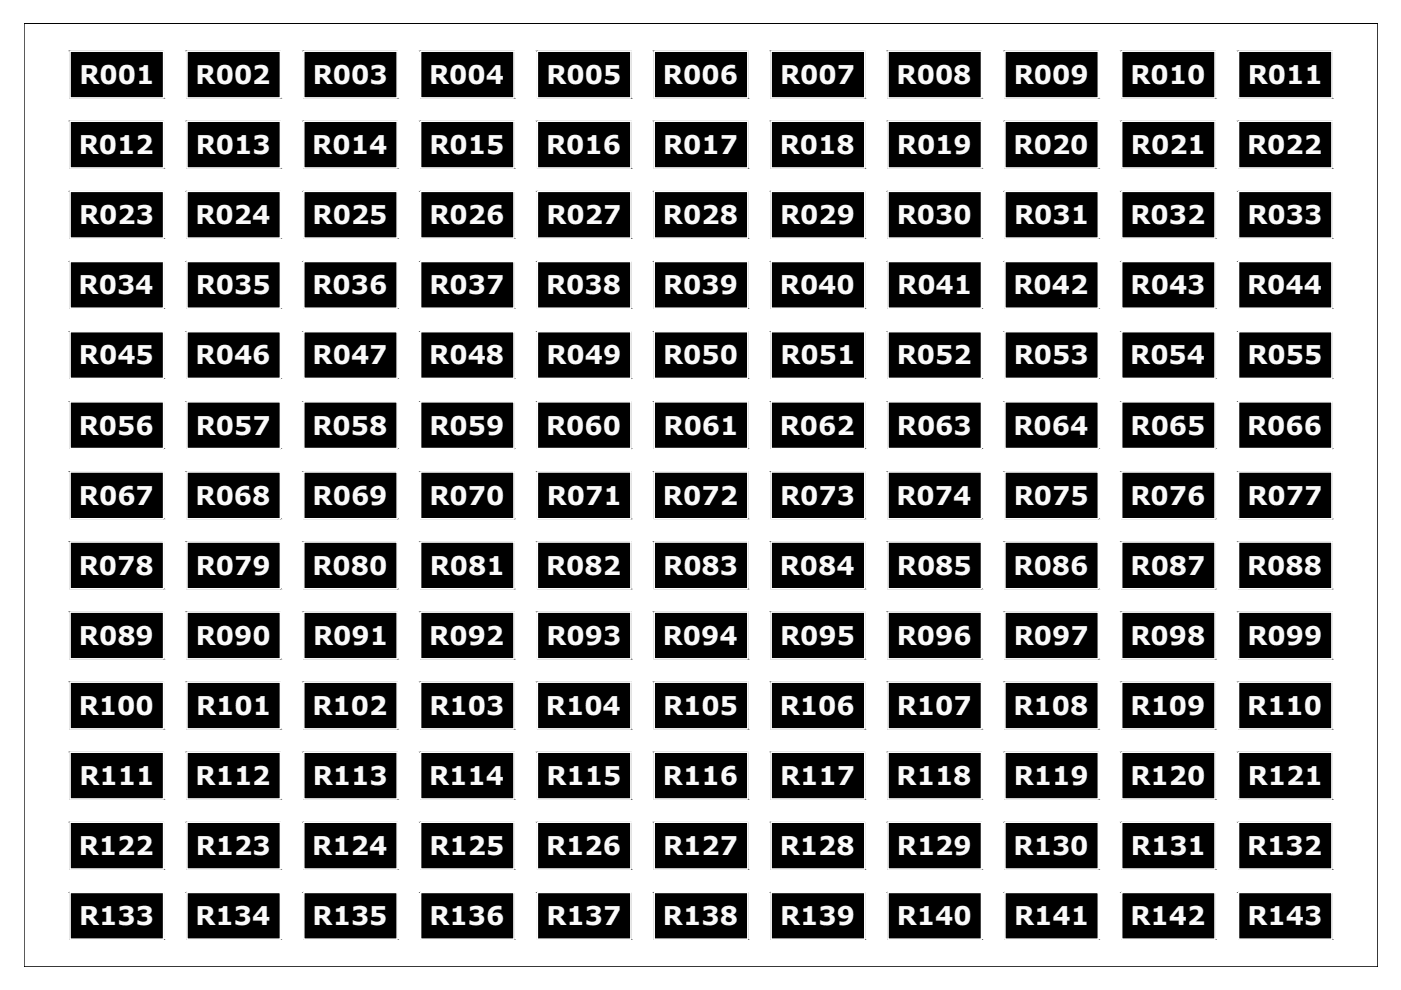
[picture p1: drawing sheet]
<svg xmlns="http://www.w3.org/2000/svg" width="297mm" height="210mm" viewBox="0 0 297 210" stroke-linecap="round" stroke-linejoin="round" font-family="sans-serif">
<!-- layer: 0 -->
<g fill="#000" stroke="#000" stroke-width=".21">
<path d="M14.8 10.9l19.9 9.9v-9.9zM14.8 10.9l19.9 9.9h-19.9z"/>
<path d="M39.6 10.9l19.8 9.9v-9.9zM39.6 10.9l19.8 9.9h-19.8z"/>
<path d="M64.4 10.9l19.8 9.9v-9.9zM64.4 10.9l19.8 9.9h-19.8z"/>
<path d="M89.2 10.9l19.8 9.9v-9.9zM89.2 10.9l19.8 9.9h-19.8z"/>
<path d="M114 10.9l19.8 9.9v-9.9zM114 10.9l19.8 9.9h-19.8z"/>
<path d="M138.7 10.9l19.8 9.9v-9.9zM138.7 10.9l19.8 9.9h-19.8z"/>
<path d="M163.5 10.9l19.8 9.9v-9.9zM163.5 10.9l19.8 9.9h-19.8z"/>
<path d="M188.3 10.9l19.8 9.9v-9.9zM188.3 10.9l19.8 9.9h-19.8z"/>
<path d="M213 10.9l19.9 9.9v-9.9zM213 10.9l19.9 9.9h-19.9z"/>
<path d="M237.8 10.9l19.8 9.9v-9.9zM237.8 10.9l19.8 9.9h-19.8z"/>
<path d="M262.6 10.9l19.8 9.9v-9.9zM262.6 10.9l19.8 9.9h-19.8z"/>
<path d="M14.8 25.7l19.9 9.9v-9.9zM14.8 25.7l19.9 9.9h-19.9z"/>
<path d="M39.6 25.7l19.8 9.9v-9.9zM39.6 25.7l19.8 9.9h-19.8z"/>
<path d="M64.4 25.7l19.8 9.9v-9.9zM64.4 25.7l19.8 9.9h-19.8z"/>
<path d="M89.2 25.7l19.8 9.9v-9.9zM89.2 25.7l19.8 9.9h-19.8z"/>
<path d="M114 25.7l19.8 9.9v-9.9zM114 25.7l19.8 9.9h-19.8z"/>
<path d="M138.7 25.7l19.8 9.9v-9.9zM138.7 25.7l19.8 9.9h-19.8z"/>
<path d="M163.5 25.7l19.8 9.9v-9.9zM163.5 25.7l19.8 9.9h-19.8z"/>
<path d="M188.3 25.7l19.8 9.9v-9.9zM188.3 25.7l19.8 9.9h-19.8z"/>
<path d="M213 25.7l19.9 9.9v-9.9zM213 25.7l19.9 9.9h-19.9z"/>
<path d="M237.8 25.7l19.8 9.9v-9.9zM237.8 25.7l19.8 9.9h-19.8z"/>
<path d="M262.6 25.7l19.8 9.9v-9.9zM262.6 25.7l19.8 9.9h-19.8z"/>
<path d="M14.8 40.6l19.9 9.9v-9.9zM14.8 40.6l19.9 9.9h-19.9z"/>
<path d="M14.8 55.5l19.9 9.9v-9.9zM14.8 55.5l19.9 9.9h-19.9z"/>
<path d="M39.6 40.6l19.8 9.9v-9.9zM39.6 40.6l19.8 9.9h-19.8z"/>
<path d="M39.6 55.5l19.8 9.9v-9.9zM39.6 55.5l19.8 9.9h-19.8z"/>
<path d="M64.4 40.6l19.8 9.9v-9.9zM64.4 40.6l19.8 9.9h-19.8z"/>
<path d="M64.4 55.5l19.8 9.9v-9.9zM64.4 55.5l19.8 9.9h-19.8z"/>
<path d="M89.2 40.6l19.8 9.9v-9.9zM89.2 40.6l19.8 9.9h-19.8z"/>
<path d="M89.2 55.5l19.8 9.9v-9.9zM89.2 55.5l19.8 9.9h-19.8z"/>
<path d="M114 40.6l19.8 9.9v-9.9zM114 40.6l19.8 9.9h-19.8z"/>
<path d="M114 55.5l19.8 9.9v-9.9zM114 55.5l19.8 9.9h-19.8z"/>
<path d="M138.7 40.6l19.8 9.9v-9.9zM138.7 40.6l19.8 9.9h-19.8z"/>
<path d="M138.7 55.5l19.8 9.9v-9.9zM138.7 55.5l19.8 9.9h-19.8z"/>
<path d="M163.5 40.6l19.8 9.9v-9.9zM163.5 40.6l19.8 9.9h-19.8z"/>
<path d="M163.5 55.5l19.8 9.9v-9.9zM163.5 55.5l19.8 9.9h-19.8z"/>
<path d="M188.3 40.6l19.8 9.9v-9.9zM188.3 40.6l19.8 9.9h-19.8z"/>
<path d="M188.3 55.5l19.8 9.9v-9.9zM188.3 55.5l19.8 9.9h-19.8z"/>
<path d="M213 40.6l19.9 9.9v-9.9zM213 40.6l19.9 9.9h-19.9z"/>
<path d="M213 55.5l19.9 9.9v-9.9zM213 55.5l19.9 9.9h-19.9z"/>
<path d="M237.8 40.6l19.8 9.9v-9.9zM237.8 40.6l19.8 9.9h-19.8z"/>
<path d="M237.8 55.5l19.8 9.9v-9.9zM237.8 55.5l19.8 9.9h-19.8z"/>
<path d="M262.6 40.6l19.8 9.9v-9.9zM262.6 40.6l19.8 9.9h-19.8z"/>
<path d="M262.6 55.5l19.8 9.9v-9.9zM262.6 55.5l19.8 9.9h-19.8z"/>
<path d="M14.8 70.3l19.9 9.9v-9.9zM14.8 70.3l19.9 9.9h-19.9z"/>
<path d="M39.6 70.3l19.8 9.9v-9.9zM39.6 70.3l19.8 9.9h-19.8z"/>
<path d="M64.4 70.3l19.8 9.9v-9.9zM64.4 70.3l19.8 9.9h-19.8z"/>
<path d="M89.2 70.3l19.8 9.9v-9.9zM89.2 70.3l19.8 9.9h-19.8z"/>
<path d="M114 70.3l19.8 9.9v-9.9zM114 70.3l19.8 9.9h-19.8z"/>
<path d="M138.7 70.3l19.8 9.9v-9.9zM138.7 70.3l19.8 9.9h-19.8z"/>
<path d="M163.5 70.3l19.8 9.9v-9.9zM163.5 70.3l19.8 9.9h-19.8z"/>
<path d="M188.3 70.3l19.8 9.9v-9.9zM188.3 70.3l19.8 9.9h-19.8z"/>
<path d="M213 70.3l19.9 9.9v-9.9zM213 70.3l19.9 9.9h-19.9z"/>
<path d="M237.8 70.3l19.8 9.9v-9.9zM237.8 70.3l19.8 9.9h-19.8z"/>
<path d="M262.6 70.3l19.8 9.9v-9.9zM262.6 70.3l19.8 9.9h-19.8z"/>
<path d="M14.8 85.2l19.9 9.9v-9.9zM14.8 85.2l19.9 9.9h-19.9z"/>
<path d="M39.6 85.2l19.8 9.9v-9.9zM39.6 85.2l19.8 9.9h-19.8z"/>
<path d="M64.4 85.2l19.8 9.9v-9.9zM64.4 85.2l19.8 9.9h-19.8z"/>
<path d="M89.2 85.2l19.8 9.9v-9.9zM89.2 85.2l19.8 9.9h-19.8z"/>
<path d="M114 85.2l19.8 9.9v-9.9zM114 85.2l19.8 9.9h-19.8z"/>
<path d="M138.7 85.2l19.8 9.9v-9.9zM138.7 85.2l19.8 9.9h-19.8z"/>
<path d="M163.5 85.2l19.8 9.9v-9.9zM163.5 85.2l19.8 9.9h-19.8z"/>
<path d="M188.3 85.2l19.8 9.9v-9.9zM188.3 85.2l19.8 9.9h-19.8z"/>
<path d="M213 85.2l19.9 9.9v-9.9zM213 85.2l19.9 9.9h-19.9z"/>
<path d="M237.8 85.2l19.8 9.9v-9.9zM237.8 85.2l19.8 9.9h-19.8z"/>
<path d="M262.6 85.2l19.8 9.9v-9.9zM262.6 85.2l19.8 9.9h-19.8z"/>
<path d="M14.8 100.1l19.9 9.9v-9.9zM14.8 100.1l19.9 9.9h-19.9z"/>
<path d="M14.8 114.9l19.9 9.9v-9.9zM14.8 114.9l19.9 9.9h-19.9z"/>
<path d="M39.6 100.1l19.8 9.9v-9.9zM39.6 100.1l19.8 9.9h-19.8z"/>
<path d="M39.6 114.9l19.8 9.9v-9.9zM39.6 114.9l19.8 9.9h-19.8z"/>
<path d="M64.4 100.1l19.8 9.9v-9.9zM64.4 100.1l19.8 9.9h-19.8z"/>
<path d="M64.4 114.9l19.8 9.9v-9.9zM64.4 114.9l19.8 9.9h-19.8z"/>
<path d="M89.2 100.1l19.8 9.9v-9.9zM89.2 100.1l19.8 9.9h-19.8z"/>
<path d="M89.2 114.9l19.8 9.9v-9.9zM89.2 114.9l19.8 9.9h-19.8z"/>
<path d="M114 100.1l19.8 9.9v-9.9zM114 100.1l19.8 9.9h-19.8z"/>
<path d="M114 114.9l19.8 9.9v-9.9zM114 114.9l19.8 9.9h-19.8z"/>
<path d="M138.7 100.1l19.8 9.9v-9.9zM138.7 100.1l19.8 9.9h-19.8z"/>
<path d="M138.7 114.9l19.8 9.9v-9.9zM138.7 114.9l19.8 9.9h-19.8z"/>
<path d="M163.5 100.1l19.8 9.9v-9.9zM163.5 100.1l19.8 9.9h-19.8z"/>
<path d="M163.5 114.9l19.8 9.9v-9.9zM163.5 114.9l19.8 9.9h-19.8z"/>
<path d="M188.3 100.1l19.8 9.9v-9.9zM188.3 100.1l19.8 9.9h-19.8z"/>
<path d="M188.3 114.9l19.8 9.9v-9.9zM188.3 114.9l19.8 9.9h-19.8z"/>
<path d="M213 100.1l19.9 9.9v-9.9zM213 100.1l19.9 9.9h-19.9z"/>
<path d="M213 114.9l19.9 9.9v-9.9zM213 114.9l19.9 9.9h-19.9z"/>
<path d="M237.8 100.1l19.8 9.9v-9.9zM237.8 100.1l19.8 9.9h-19.8z"/>
<path d="M237.8 114.9l19.8 9.9v-9.9zM237.8 114.9l19.8 9.9h-19.8z"/>
<path d="M262.6 100.1l19.8 9.9v-9.9zM262.6 100.1l19.8 9.9h-19.8z"/>
<path d="M262.6 114.9l19.8 9.9v-9.9zM262.6 114.9l19.8 9.9h-19.8z"/>
<path d="M14.8 129.8l19.9 9.9v-9.9zM14.8 129.8l19.9 9.9h-19.9z"/>
<path d="M39.6 129.8l19.8 9.9v-9.9zM39.6 129.8l19.8 9.9h-19.8z"/>
<path d="M64.4 129.8l19.8 9.9v-9.9zM64.4 129.8l19.8 9.9h-19.8z"/>
<path d="M89.2 129.8l19.8 9.9v-9.9zM89.2 129.8l19.8 9.9h-19.8z"/>
<path d="M114 129.8l19.8 9.9v-9.9zM114 129.8l19.8 9.9h-19.8z"/>
<path d="M138.7 129.8l19.8 9.9v-9.9zM138.7 129.8l19.8 9.9h-19.8z"/>
<path d="M163.5 129.8l19.8 9.9v-9.9zM163.5 129.8l19.8 9.9h-19.8z"/>
<path d="M188.3 129.8l19.8 9.9v-9.9zM188.3 129.8l19.8 9.9h-19.8z"/>
<path d="M213 129.8l19.9 9.9v-9.9zM213 129.8l19.9 9.9h-19.9z"/>
<path d="M237.8 129.8l19.8 9.9v-9.9zM237.8 129.8l19.8 9.9h-19.8z"/>
<path d="M262.6 129.8l19.8 9.9v-9.9zM262.6 129.8l19.8 9.9h-19.8z"/>
<path d="M14.8 144.6l19.9 9.9v-9.9zM14.8 144.6l19.9 9.9h-19.9z"/>
<path d="M14.8 159.5l19.9 9.9v-9.9zM14.8 159.5l19.9 9.9h-19.9z"/>
<path d="M39.6 144.6l19.8 9.9v-9.9zM39.6 144.6l19.8 9.9h-19.8z"/>
<path d="M39.6 159.5l19.8 9.9v-9.9zM39.6 159.5l19.8 9.9h-19.8z"/>
<path d="M64.4 144.6l19.8 9.9v-9.9zM64.4 144.6l19.8 9.9h-19.8z"/>
<path d="M64.4 159.5l19.8 9.9v-9.9zM64.4 159.5l19.8 9.9h-19.8z"/>
<path d="M89.2 144.6l19.8 9.9v-9.9zM89.2 144.6l19.8 9.9h-19.8z"/>
<path d="M89.2 159.5l19.8 9.9v-9.9zM89.2 159.5l19.8 9.9h-19.8z"/>
<path d="M114 144.6l19.8 9.9v-9.9zM114 144.6l19.8 9.9h-19.8z"/>
<path d="M114 159.5l19.8 9.9v-9.9zM114 159.5l19.8 9.9h-19.8z"/>
<path d="M138.7 144.6l19.8 9.9v-9.9zM138.7 144.6l19.8 9.9h-19.8z"/>
<path d="M138.7 159.5l19.8 9.9v-9.9zM138.7 159.5l19.8 9.9h-19.8z"/>
<path d="M163.5 144.6l19.8 9.9v-9.9zM163.5 144.6l19.8 9.9h-19.8z"/>
<path d="M163.5 159.5l19.8 9.9v-9.9zM163.5 159.5l19.8 9.9h-19.8z"/>
<path d="M188.3 144.6l19.8 9.9v-9.9zM188.3 144.6l19.8 9.9h-19.8z"/>
<path d="M188.3 159.5l19.8 9.9v-9.9zM188.3 159.5l19.8 9.9h-19.8z"/>
<path d="M213 144.6l19.9 9.9v-9.9zM213 144.6l19.9 9.9h-19.9z"/>
<path d="M213 159.5l19.9 9.9v-9.9zM213 159.5l19.9 9.9h-19.9z"/>
<path d="M237.8 144.6l19.8 9.9v-9.9zM237.8 144.6l19.8 9.9h-19.8z"/>
<path d="M237.8 159.5l19.8 9.9v-9.9zM237.8 159.5l19.8 9.9h-19.8z"/>
<path d="M262.6 144.6l19.8 9.9v-9.9zM262.6 144.6l19.8 9.9h-19.8z"/>
<path d="M262.6 159.5l19.8 9.9v-9.9zM262.6 159.5l19.8 9.9h-19.8z"/>
<path d="M14.8 174.4l19.9 9.9v-9.9zM14.8 174.4l19.9 9.9h-19.9z"/>
<path d="M39.6 174.4l19.8 9.9v-9.9zM39.6 174.4l19.8 9.9h-19.8z"/>
<path d="M64.4 174.4l19.8 9.9v-9.9zM64.4 174.4l19.8 9.9h-19.8z"/>
<path d="M89.2 174.4l19.8 9.9v-9.9zM89.2 174.4l19.8 9.9h-19.8z"/>
<path d="M114 174.4l19.8 9.9v-9.9zM114 174.4l19.8 9.9h-19.8z"/>
<path d="M138.7 174.4l19.8 9.9v-9.9zM138.7 174.4l19.8 9.9h-19.8z"/>
<path d="M163.5 174.4l19.8 9.9v-9.9zM163.5 174.4l19.8 9.9h-19.8z"/>
<path d="M188.3 174.4l19.8 9.9v-9.9zM188.3 174.4l19.8 9.9h-19.8z"/>
<path d="M213 174.4l19.9 9.9v-9.9zM213 174.4l19.9 9.9h-19.9z"/>
<path d="M237.8 174.4l19.8 9.9v-9.9zM237.8 174.4l19.8 9.9h-19.8z"/>
<path d="M262.6 174.4l19.8 9.9v-9.9zM262.6 174.4l19.8 9.9h-19.8z"/>
<path d="M14.8 189.2l19.9 9.9v-9.9zM14.8 189.2l19.9 9.9h-19.9z"/>
<path d="M39.6 189.2l19.8 9.9v-9.9zM39.6 189.2l19.8 9.9h-19.8z"/>
<path d="M64.4 189.2l19.8 9.9v-9.9zM64.4 189.2l19.8 9.9h-19.8z"/>
<path d="M89.2 189.2l19.8 9.9v-9.9zM89.2 189.2l19.8 9.9h-19.8z"/>
<path d="M114 189.2l19.8 9.9v-9.9zM114 189.2l19.8 9.9h-19.8z"/>
<path d="M138.7 189.2l19.8 9.9v-9.9zM138.7 189.2l19.8 9.9h-19.8z"/>
<path d="M163.5 189.2l19.8 9.9v-9.9zM163.5 189.2l19.8 9.9h-19.8z"/>
<path d="M188.3 189.2l19.8 9.9v-9.9zM188.3 189.2l19.8 9.9h-19.8z"/>
<path d="M213 189.2l19.9 9.9v-9.9zM213 189.2l19.9 9.9h-19.9z"/>
<path d="M237.8 189.2l19.8 9.9v-9.9zM237.8 189.2l19.8 9.9h-19.8z"/>
<path d="M262.6 189.2l19.8 9.9v-9.9zM262.6 189.2l19.8 9.9h-19.8z"/>
</g>
<g fill="none" stroke="#fff" stroke-width=".25">
<path d="M14.8 10.9h19.9v9.9h-19.9zM39.6 10.9h19.8v9.9h-19.8zM64.4 10.9h19.8v9.9h-19.8zM89.2 10.9h19.8v9.9h-19.8zM114 10.9h19.8v9.9h-19.8zM138.7 10.9h19.8v9.9h-19.8zM163.5 10.9h19.8v9.9h-19.8zM188.3 10.9h19.8v9.9h-19.8zM213 10.9h19.9v9.9h-19.9zM237.8 10.9h19.8v9.9h-19.8zM262.6 10.9h19.8v9.9h-19.8zM14.8 25.7h19.9v9.9h-19.9z"/>
<path d="M39.6 25.7h19.8v9.9h-19.8zM64.4 25.7h19.8v9.9h-19.8zM89.2 25.7h19.8v9.9h-19.8zM114 25.7h19.8v9.9h-19.8zM138.7 25.7h19.8v9.9h-19.8zM163.5 25.7h19.8v9.9h-19.8zM188.3 25.7h19.8v9.9h-19.8zM213 25.7h19.9v9.9h-19.9zM237.8 25.7h19.8v9.9h-19.8zM262.6 25.7h19.8v9.9h-19.8zM14.8 40.6h19.9v9.9h-19.9zM14.8 55.5h19.9v9.9h-19.9z"/>
<path d="M39.6 40.6h19.8v9.9h-19.8zM39.6 55.5h19.8v9.9h-19.8zM64.4 40.6h19.8v9.9h-19.8zM64.4 55.5h19.8v9.9h-19.8zM89.2 40.6h19.8v9.9h-19.8zM89.2 55.5h19.8v9.9h-19.8zM114 40.6h19.8v9.9h-19.8zM114 55.5h19.8v9.9h-19.8zM138.7 40.6h19.8v9.9h-19.8zM138.7 55.5h19.8v9.9h-19.8zM163.5 40.6h19.8v9.9h-19.8zM163.5 55.5h19.8v9.9h-19.8z"/>
<path d="M188.3 40.6h19.8v9.9h-19.8zM188.3 55.5h19.8v9.9h-19.8zM213 40.6h19.9v9.9h-19.9zM213 55.5h19.9v9.9h-19.9zM237.8 40.6h19.8v9.9h-19.8zM237.8 55.5h19.8v9.9h-19.8zM262.6 40.6h19.8v9.9h-19.8zM262.6 55.5h19.8v9.9h-19.8zM14.8 70.3h19.9v9.9h-19.9zM39.6 70.3h19.8v9.9h-19.8zM64.4 70.3h19.8v9.9h-19.8zM89.2 70.3h19.8v9.9h-19.8z"/>
<path d="M114 70.3h19.8v9.9h-19.8zM138.7 70.3h19.8v9.9h-19.8zM163.5 70.3h19.8v9.9h-19.8zM188.3 70.3h19.8v9.9h-19.8zM213 70.3h19.9v9.9h-19.9zM237.8 70.3h19.8v9.9h-19.8zM262.6 70.3h19.8v9.9h-19.8zM14.8 85.2h19.9v9.9h-19.9zM39.6 85.2h19.8v9.9h-19.8zM64.4 85.2h19.8v9.9h-19.8zM89.2 85.2h19.8v9.9h-19.8zM114 85.2h19.8v9.9h-19.8z"/>
<path d="M138.7 85.2h19.8v9.9h-19.8zM163.5 85.2h19.8v9.9h-19.8zM188.3 85.2h19.8v9.9h-19.8zM213 85.2h19.9v9.9h-19.9zM237.8 85.2h19.8v9.9h-19.8zM262.6 85.2h19.8v9.9h-19.8zM14.8 100.1h19.9v9.9h-19.9zM14.8 114.9h19.9v9.9h-19.9zM39.6 100.1h19.8v9.9h-19.8zM39.6 114.9h19.8v9.9h-19.8zM64.4 100.1h19.8v9.9h-19.8zM64.4 114.9h19.8v9.9h-19.8z"/>
<path d="M89.2 100.1h19.8v9.9h-19.8zM89.2 114.9h19.8v9.9h-19.8zM114 100.1h19.8v9.9h-19.8zM114 114.9h19.8v9.9h-19.8zM138.7 100.1h19.8v9.9h-19.8zM138.7 114.9h19.8v9.9h-19.8zM163.5 100.1h19.8v9.9h-19.8zM163.5 114.9h19.8v9.9h-19.8zM188.3 100.1h19.8v9.9h-19.8zM188.3 114.9h19.8v9.9h-19.8zM213 100.1h19.9v9.9h-19.9zM213 114.9h19.9v9.9h-19.9z"/>
<path d="M237.8 100.1h19.8v9.9h-19.8zM237.8 114.9h19.8v9.9h-19.8zM262.6 100.1h19.8v9.9h-19.8zM262.6 114.9h19.8v9.9h-19.8zM14.8 129.8h19.9v9.9h-19.9zM39.6 129.8h19.8v9.9h-19.8zM64.4 129.8h19.8v9.9h-19.8zM89.2 129.8h19.8v9.9h-19.8zM114 129.8h19.8v9.9h-19.8zM138.7 129.8h19.8v9.9h-19.8zM163.5 129.8h19.8v9.9h-19.8zM188.3 129.8h19.8v9.9h-19.8z"/>
<path d="M213 129.8h19.9v9.9h-19.9zM237.8 129.8h19.8v9.9h-19.8zM262.6 129.8h19.8v9.9h-19.8zM14.8 144.6h19.9v9.9h-19.9zM14.8 159.5h19.9v9.9h-19.9zM39.6 144.6h19.8v9.9h-19.8zM39.6 159.5h19.8v9.9h-19.8zM64.4 144.6h19.8v9.9h-19.8zM64.4 159.5h19.8v9.9h-19.8zM89.2 144.6h19.8v9.9h-19.8zM89.2 159.5h19.8v9.9h-19.8zM114 144.6h19.8v9.9h-19.8z"/>
<path d="M114 159.5h19.8v9.9h-19.8zM138.7 144.6h19.8v9.9h-19.8zM138.7 159.5h19.8v9.9h-19.8zM163.5 144.6h19.8v9.9h-19.8zM163.5 159.5h19.8v9.9h-19.8zM188.3 144.6h19.8v9.9h-19.8zM188.3 159.5h19.8v9.9h-19.8zM213 144.6h19.9v9.9h-19.9zM213 159.5h19.9v9.9h-19.9zM237.8 144.6h19.8v9.9h-19.8zM237.8 159.5h19.8v9.9h-19.8zM262.6 144.6h19.8v9.9h-19.8z"/>
<path d="M262.6 159.5h19.8v9.9h-19.8zM14.8 174.4h19.9v9.9h-19.9zM39.6 174.4h19.8v9.9h-19.8zM64.4 174.4h19.8v9.9h-19.8zM89.2 174.4h19.8v9.9h-19.8zM114 174.4h19.8v9.9h-19.8zM138.7 174.4h19.8v9.9h-19.8zM163.5 174.4h19.8v9.9h-19.8zM188.3 174.4h19.8v9.9h-19.8zM213 174.4h19.9v9.9h-19.9zM237.8 174.4h19.8v9.9h-19.8zM262.6 174.4h19.8v9.9h-19.8z"/>
<path d="M14.8 189.2h19.9v9.9h-19.9zM39.6 189.2h19.8v9.9h-19.8zM64.4 189.2h19.8v9.9h-19.8zM89.2 189.2h19.8v9.9h-19.8zM114 189.2h19.8v9.9h-19.8zM138.7 189.2h19.8v9.9h-19.8zM163.5 189.2h19.8v9.9h-19.8zM188.3 189.2h19.8v9.9h-19.8zM213 189.2h19.9v9.9h-19.9zM237.8 189.2h19.8v9.9h-19.8zM262.6 189.2h19.8v9.9h-19.8z"/>
</g>
<path d="M5.1 5h287v200h-287z" fill="none" stroke="#000" stroke-width=".21"/>
<g font-size="5.5" fill="#fafafa">
<text x="16.8" y="17.8">R001</text>
<text x="41.5" y="17.8">R002</text>
<text x="66.3" y="17.8">R003</text>
<text x="91" y="17.8">R004</text>
<text x="115.8" y="17.8">R005</text>
<text x="140.6" y="17.8">R006</text>
<text x="165.4" y="17.8">R007</text>
<text x="190.1" y="17.8">R008</text>
<text x="214.9" y="17.8">R009</text>
<text x="239.7" y="17.8">R010</text>
<text x="264.6" y="17.8">R011</text>
<text x="16.7" y="32.7">R012</text>
<text x="41.5" y="32.7">R013</text>
<text x="66.2" y="32.7">R014</text>
<text x="91.1" y="32.7">R015</text>
<text x="115.8" y="32.7">R016</text>
<text x="140.6" y="32.7">R017</text>
<text x="165.3" y="32.7">R018</text>
<text x="190.2" y="32.7">R019</text>
<text x="214.9" y="32.7">R020</text>
<text x="239.8" y="32.7">R021</text>
<text x="264.4" y="32.7">R022</text>
<text x="16.8" y="47.5">R023</text>
<text x="41.4" y="47.5">R024</text>
<text x="66.3" y="47.5">R025</text>
<text x="91" y="47.5">R026</text>
<text x="115.8" y="47.5">R027</text>
<text x="140.6" y="47.5">R028</text>
<text x="165.4" y="47.5">R029</text>
<text x="190.1" y="47.5">R030</text>
<text x="215" y="47.5">R031</text>
<text x="239.7" y="47.5">R032</text>
<text x="264.5" y="47.5">R033</text>
<text x="16.7" y="62.4">R034</text>
<text x="41.5" y="62.4">R035</text>
<text x="66.3" y="62.4">R036</text>
<text x="91.1" y="62.4">R037</text>
<text x="115.8" y="62.4">R038</text>
<text x="140.6" y="62.4">R039</text>
<text x="165.4" y="62.4">R040</text>
<text x="190.2" y="62.4">R041</text>
<text x="214.9" y="62.4">R042</text>
<text x="239.7" y="62.4">R043</text>
<text x="264.4" y="62.4">R044</text>
<text x="16.7" y="77.3">R045</text>
<text x="41.5" y="77.3">R046</text>
<text x="66.3" y="77.3">R047</text>
<text x="91" y="77.3">R048</text>
<text x="115.8" y="77.3">R049</text>
<text x="140.6" y="77.3">R050</text>
<text x="165.5" y="77.3">R051</text>
<text x="190.1" y="77.3">R052</text>
<text x="214.9" y="77.3">R053</text>
<text x="239.6" y="77.3">R054</text>
<text x="264.5" y="77.3">R055</text>
<text x="16.7" y="92.1">R056</text>
<text x="41.5" y="92.1">R057</text>
<text x="66.2" y="92.1">R058</text>
<text x="91.1" y="92.1">R059</text>
<text x="115.8" y="92.1">R060</text>
<text x="140.7" y="92.1">R061</text>
<text x="165.3" y="92.1">R062</text>
<text x="190.2" y="92.1">R063</text>
<text x="214.9" y="92.1">R064</text>
<text x="239.7" y="92.1">R065</text>
<text x="264.4" y="92.1">R066</text>
<text x="16.7" y="107">R067</text>
<text x="41.5" y="107">R068</text>
<text x="66.3" y="107">R069</text>
<text x="91" y="107">R070</text>
<text x="115.9" y="107">R071</text>
<text x="140.6" y="107">R072</text>
<text x="165.4" y="107">R073</text>
<text x="190.1" y="107">R074</text>
<text x="214.9" y="107">R075</text>
<text x="239.7" y="107">R076</text>
<text x="264.5" y="107">R077</text>
<text x="16.7" y="121.9">R078</text>
<text x="41.5" y="121.9">R079</text>
<text x="66.3" y="121.9">R080</text>
<text x="91.1" y="121.9">R081</text>
<text x="115.8" y="121.9">R082</text>
<text x="140.6" y="121.9">R083</text>
<text x="165.3" y="121.9">R084</text>
<text x="190.2" y="121.9">R085</text>
<text x="214.9" y="121.9">R086</text>
<text x="239.7" y="121.9">R087</text>
<text x="264.4" y="121.9">R088</text>
<text x="16.7" y="136.7">R089</text>
<text x="41.5" y="136.7">R090</text>
<text x="66.4" y="136.7">R091</text>
<text x="91" y="136.7">R092</text>
<text x="115.8" y="136.7">R093</text>
<text x="140.5" y="136.7">R094</text>
<text x="165.4" y="136.7">R095</text>
<text x="190.1" y="136.7">R096</text>
<text x="214.9" y="136.7">R097</text>
<text x="239.7" y="136.7">R098</text>
<text x="264.5" y="136.7">R099</text>
<text x="16.7" y="151.6">R100</text>
<text x="41.6" y="151.6">R101</text>
<text x="66.2" y="151.6">R102</text>
<text x="91.1" y="151.6">R103</text>
<text x="115.8" y="151.6">R104</text>
<text x="140.6" y="151.6">R105</text>
<text x="165.3" y="151.6">R106</text>
<text x="190.2" y="151.6">R107</text>
<text x="214.9" y="151.6">R108</text>
<text x="239.7" y="151.6">R109</text>
<text x="264.4" y="151.6">R110</text>
<text x="16.8" y="166.5">R111</text>
<text x="41.5" y="166.5">R112</text>
<text x="66.3" y="166.4">R113</text>
<text x="91" y="166.4">R114</text>
<text x="115.8" y="166.4">R115</text>
<text x="140.6" y="166.4">R116</text>
<text x="165.4" y="166.5">R117</text>
<text x="190.1" y="166.4">R118</text>
<text x="214.9" y="166.4">R119</text>
<text x="239.7" y="166.4">R120</text>
<text x="264.6" y="166.5">R121</text>
<text x="16.7" y="181.3">R122</text>
<text x="41.5" y="181.3">R123</text>
<text x="66.2" y="181.3">R124</text>
<text x="91.1" y="181.3">R125</text>
<text x="115.8" y="181.3">R126</text>
<text x="140.6" y="181.3">R127</text>
<text x="165.3" y="181.3">R128</text>
<text x="190.2" y="181.3">R129</text>
<text x="214.9" y="181.3">R130</text>
<text x="239.8" y="181.3">R131</text>
<text x="264.4" y="181.3">R132</text>
<text x="16.8" y="196.2">R133</text>
<text x="41.4" y="196.2">R134</text>
<text x="66.3" y="196.2">R135</text>
<text x="91" y="196.2">R136</text>
<text x="115.8" y="196.2">R137</text>
<text x="140.6" y="196.2">R138</text>
<text x="165.4" y="196.2">R139</text>
<text x="190.1" y="196.2">R140</text>
<text x="215" y="196.2">R141</text>
<text x="239.7" y="196.2">R142</text>
<text x="264.5" y="196.2">R143</text>
</g>
</svg>
